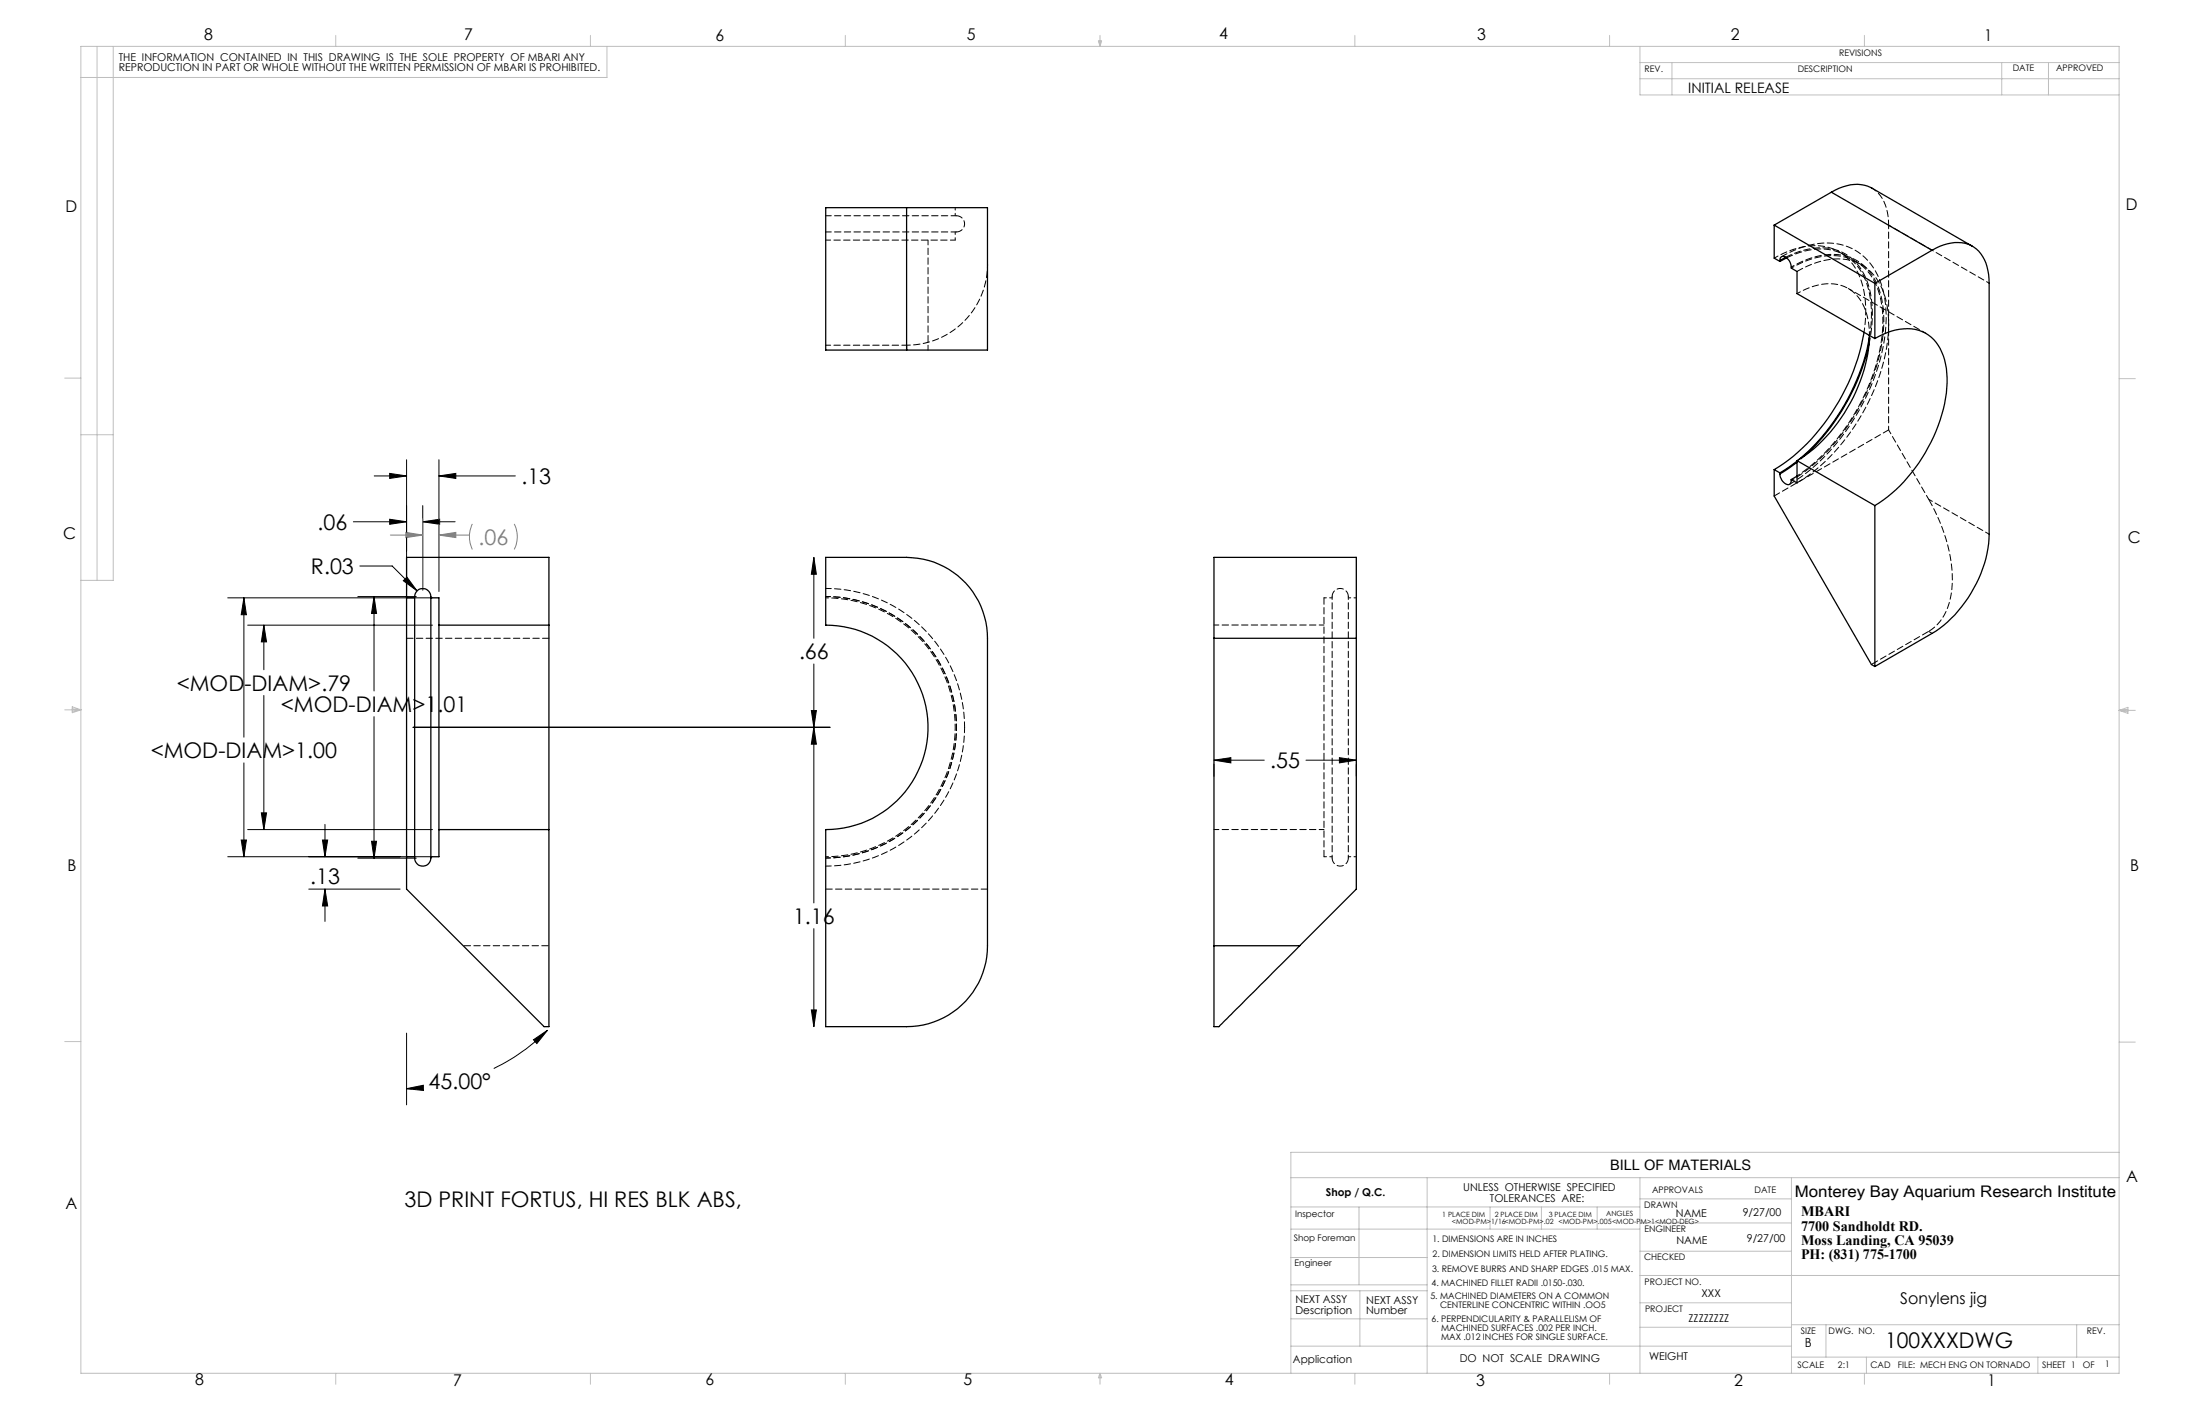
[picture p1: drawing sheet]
<svg xmlns="http://www.w3.org/2000/svg" width="432mm" height="279mm" viewBox="0 0 432 279" stroke-linecap="round" stroke-linejoin="round" font-family="sans-serif">
<g fill="none" stroke="#c0c0c0" stroke-width=".2">
<path d="M15.9 9.1h400v260.4h-400zM19 9.1v104.8M22.2 9.1v104.8h-6.3M65.9 6.9v2.2M115.9 6.9v2.2M119.1 9.1v6.1h-103.2M165.9 6.9v2.2M215.6 8h.6l-.3 1.1zM215.7 8l.2 1.1M215.9 6.9v2.2M216 8l-.1 1.1M265.9 6.9v2.2"/>
<path d="M315.9 6.9v2.2M321.9 9.1v9.5h94M321.9 15.5h94M321.9 12.3h94M328.2 12.3v6.3M365.9 6.9v2.2M392.9 12.3v6.3M402.1 12.3v6.3M12.7 74.2h3.2M415.9 74.3h3.2M15.9 85.3h6.3M12.7 139.3h3.2"/>
<path d="M14.2 139.1l1.7 .2M14.2 138.7l1.7 .6-1.7 .5zM15.9 139.3l-1.7 .3M415.9 139.4h3.2M415.9 139.4l1.8-.6v1.2zM415.9 139.4l1.8 .3M417.7 139.2l-1.8 .2M12.7 204.4h3.2M415.9 204.5h3.2M253.4 231.1h162.5M253.4 236.8h68.5M266.7 236.8v15.3"/>
<path d="M280.1 231.1v38.4M292.5 236.8v4.4M302.5 236.8v4.4M313.5 236.8v4.4M321.9 231.1v38.4M321.9 240h29.7M321.9 235.2h29.7M351.6 231.1v38.4M415.9 226.1h-162.5v43.4M253.4 241.2h68.5M253.4 253.3h26.7M253.4 258.8h26.7"/>
<path d="M253.4 252.1h26.7M253.4 246.7h26.7M266.9 253.3v10.8M321.9 250.3h94M321.9 245.5h29.7M321.9 255.6h29.7M351.6 259.9h64.3M358.4 259.9v6.4M407.6 259.9v6.4M65.9 269.5v2.1M115.9 269.5v2.1M165.9 269.5v2.1"/>
<path d="M215.9 269.5v2.1M215.9 269.5l.3 .8h-.6zM253.4 264.1h98.2M265.9 269.5v2.1M315.9 269.5v2.1M321.9 260.4h29.7M351.6 266.3h64.3M365.9 269.5v2.1M366.3 266.3v3.2M400 266.3v3.2"/>
</g>
<g fill="none" stroke="#000" stroke-width=".2">
<path d="M73.4 93.4h6.4M76.5 92.9l3.3 .5-3.3 .5zM79.8 90.2v25.8M83 99.2v16.6M86.1 93.4l3.4-.5v1zM86.1 90.2v25.8M86.1 93.4h15M44.7 117.3h40.2M47.9 117.3l.5 3.3h-1.1zM47.9 117.3v27.3M69.4 102.4h10.4M70.2 117.1h11.5"/>
<path d="M70.6 111.1h6.4l4.8 4.8M73.4 117.1l.5 3.3h-1zM73.4 117.1v18.5M76.5 101.9l3.3 .5-3.3 .5zM79.9 113.2l1.9 2.7-2.6-2zM83 102.4l3.3-.5v1zM83 102.4h6.3M159.7 109.4l.5 3.3h-1zM159.7 109.4v15.8M48.6 122.7h36.3M51.8 122.7l.5 3.2h-1zM51.8 122.7v8.7"/>
<path d="M51.8 136.5v26.3M159.2 139.4h1l-.5 3.3zM159.7 130.3v46.9M47.9 149.7v18.4M51.3 159.5h1l-.5 3.3zM73.4 140.6v27.8M81.1 142.7h81.8M159.7 142.7l.5 3.3h-1zM238.3 149.2l3.3-.5v1zM238.3 149.9v2.4M238.3 149.2h9.8M256.3 149.2h9.9"/>
<path d="M262.9 148.7l3.3 .5-3.3 .5zM266.2 149.9v2.4M44.7 168.1h40.2M47.3 164.8h1.1l-.5 3.3zM48.6 162.8h36.3M60.6 174.4h17.9M63.3 164.8h1l-.5 3.3zM63.8 174.4l.5 3.4h-1zM63.8 161.7v6.4M63.8 174.4v6.4M70.2 168.4h11.5M72.9 165.1h1l-.5 3.3z"/>
<path d="M159.2 198.2h1l-.5 3.2zM159.7 182.2v19.2M79.8 213.6l3.3-.7v1.1zM79.8 202.7v14.1M82.9 213.5l-3.1 .1M104.7 204l2.8-1.9-2.1 2.7zM107.5 202.1a39.6 39.6 0 0 1-10.6 7.6"/>
</g>
<path d="M76.6 105h6.4M79.7 104.5l3.3 .5-3.3 .5zM83 101.8v14M86.1 105l3.4-.5v1zM86.1 101.8v14.2M86.1 105h6M92.7 102.8a5.8 5.8 0 0 0 0 5M100.9 102.8a5.5 5.5 0 0 1 0 5" fill="none" stroke="#808080" stroke-width=".2"/>
<path d="M159.2 139.4h1l-.5 3.3zM159.7 109.4l.5 3.3h-1zM159.7 142.7l.5 3.3h-1zM159.2 198.2h1l-.5 3.2zM76.5 92.9l3.3 .5-3.3 .5zM86.1 93.4l3.4-.5v1zM47.3 164.8h1.1l-.5 3.3zM47.9 117.3l.5 3.3h-1.1zM79.9 113.2l-.7 .7 2.6 2zM72.9 165.1h1l-.5 3.3zM73.4 117.1l.5 3.3h-1zM83 102.4l3.3-.5v1zM76.5 101.9l3.3 .5-3.3 .5zM51.3 159.5h1l-.5 3.3zM51.8 122.7l.5 3.2h-1zM63.8 174.4l.5 3.4h-1zM63.3 164.8h1l-.5 3.3zM104.7 204l.7 .8 2.1-2.7zM79.8 213.6l3.3 .4v-1.1zM-.1 192.9v1zM-.1 192.9v1zM238.3 149.2l3.3-.5v1zM262.9 148.7l3.3 .5-3.3 .5z" fill="#000"/>
<path d="M79.7 104.5l3.3 .5-3.3 .5zM86.1 105l3.4-.5v1z" fill="#808080"/>
<g fill="none" stroke="#000" stroke-width=".25">
<path d="M359.4 37.7a7.9 7.9 0 0 1 8-.8l19.7 11.4M359.4 37.7l-11.2 6.5M359.4 37.7l19.8 11.4M177.9 40.7h15.9v28h-15.9M177.9 40.7h-15.8v28h15.8M177.9 40.7v28M348.2 44.2l19.8 11.4M348.2 44.2v6.5l1.2 .6M349.4 51.1a.75 .75 0 0 1 .5-.8 .75 .75 0 0 1 .9 .4l.6 .8 .2 1.1 1.1 .7v4.3l15.3 8.8M349.4 51.1v.2M350.5 50.5l-1.1 .6M350.7 50.6l-1.3 .7"/>
<path d="M368 55.6v10.8M379.2 49.1a8.4 8.4 0 0 1 7.7-.9 7.3 7.3 0 0 1 3.5 6.5v50.1a24.9 24.9 0 0 1-11.2 19.5l-11.2 6.5M379.2 49.1l-11.2 6.5M365.8 65.2a40.8 40.8 0 0 1-15.7 25.7l-1.9 1.2M366.8 67.5a42.5 42.5 0 0 1-12.6 22M366.9 65.8a31.1 31.1 0 0 1-7.7 19 24.3 24.3 0 0 1-6.5 5.6M366.9 66.3a41.4 41.4 0 0 1-13.8 23.8M368 66.4a10.5 10.5 0 0 1 9.2-1.3 8.6 8.6 0 0 1 4.8 7.2 27.5 27.5 0 0 1-4.8 17.6 28.2 28.2 0 0 1-9.2 9.3M348.2 92.1v5.2l19.1 33.1 .7 .4M348.2 92.1l1.2 .7M349.4 93a1.93 1.93 0 0 0 1.8 2l.3-.2 .1-.7M349.4 92.8v.2"/>
<path d="M352.7 93.4l-1.1 .7M352.7 90.5l-3.3 2.3M352.7 90.7l-3.3 2.3M352.7 90.4v4.4l-1.1-.7M352.7 90.4l15.3 8.8M368 99.2v31.6M79.8 117.3v50.8M79.8 117.3v-7.9h27.9v13.3M79.8 117.3h1.6M81.4 117.3a1.6 1.6 0 0 1 1.6-1.8 1.6 1.6 0 0 1 1.6 1.8M81.4 117.3v50.8M84.6 117.3v50.8"/>
<path d="M84.6 117.3h1.5v5.4M162.1 109.4h15.8a15.9 15.9 0 0 1 15.9 15.8v60.4a15.8 15.8 0 0 1-15.9 15.8h-15.8v-38.6a20.1 20.1 0 0 0 20-20.1 20.1 20.1 0 0 0-20-20zM86.1 122.7v40.1M86.1 122.7h21.6M107.7 122.7v40.1M238.3 125.2v-15.8h27.9v15.8M238.3 125.2h27.9M238.3 125.2v60.4M266.2 125.2v49.2l-11.1 11.2M79.8 168.1h1.6M81.4 168.1a1.61 1.61 0 0 0 1.6 1.8 1.61 1.61 0 0 0 1.6-1.8M86.1 162.8v5.3h-1.5"/>
<path d="M86.1 162.8h21.6M107.7 162.8v38.6h-.9l-27-27v-6.3M238.3 185.6v15.8h1l15.8-15.8M238.3 185.6h16.8"/>
</g>
<path d="M365.4 52l-1.1-.7M390.4 55.6l-19.7-11.4M351.6 94.3a39.8 39.8 0 0 0 16.2-20.8 27.5 27.5 0 0 0 1.3-15.7 9.6 9.6 0 0 0-8.4-7.8 15.7 15.7 0 0 0-9.1 2.4M352.7 93.4a40.3 40.3 0 0 0 16.8-29.3 15.1 15.1 0 0 0-3.4-11.4 9.7 9.7 0 0 0-9.9-2.1l-2.7 1-1.9 1M162.1 168.1a25.4 25.4 0 0 0 25.4-25.4 25.4 25.4 0 0 0-25.4-25.4M261.5 168.4v-51.4M264.6 168.4v-51.4" fill="none" stroke="#000" stroke-width=".2" stroke-dasharray="1.3 .6" stroke-dashoffset=".7"/>
<path d="M187.5 47.1h-25.4M370.7 44.2a8.3 8.3 0 0 0-3-7.1l-.3-.2M162.1 67.7h15.9M182.1 68.7v-21.6M238.3 122.6h21.6M162.1 168.4a25.7 25.7 0 0 0 25.6-25.7 25.7 25.7 0 0 0-25.6-25.7M259.9 162.8h-21.6" fill="none" stroke="#000" stroke-width=".2" stroke-dasharray="1.3 .6" stroke-dashoffset=".3"/>
<path d="M366.9 66.3a19.6 19.6 0 0 0-1.5-12.9 9.2 9.2 0 0 0-10.5-4.3l-1.8 .5-2.4 1M352.7 94.7a39.4 39.4 0 0 0 16-20.5 27.3 27.3 0 0 0 1.4-15.6 9.5 9.5 0 0 0-8.4-7.8 15.6 15.6 0 0 0-9 2.4M352.7 90.5l.4-.4M107.8 125.2h-28M162.1 174.4h31.7M259.9 168.1v-50.8" fill="none" stroke="#000" stroke-width=".2" stroke-dasharray="1.3 .6"/>
<path d="M187.7 45.5h-25.6M187.7 42.3h-25.6M189.3 142.7a27.2 27.2 0 0 0-27.2-27.2M162.1 169.9a27.2 27.2 0 0 0 27.2-27.2" fill="none" stroke="#000" stroke-width=".2" stroke-dasharray="1.3 .6" stroke-dashoffset=".2"/>
<path d="M378.5 98a30.8 30.8 0 0 1 4.6 17.6 10.3 10.3 0 0 1-4.6 8.3M107.8 185.6h-16.9" fill="none" stroke="#000" stroke-width=".2" stroke-dasharray="1.3 .6" stroke-dashoffset="-.2"/>
<path d="M187.7 45.5a1.59 1.59 0 0 0 1.6-1.6 1.59 1.59 0 0 0-1.6-1.6M366.9 67.5a21.5 21.5 0 0 0-1-13.6 9.4 9.4 0 0 0-10.9-5l-1.9 .5-2.6 1.1M348.2 97.3l22.5-13M351.3 95a41.3 41.3 0 0 0 16.9-21.7 27.9 27.9 0 0 0 1-17.6 11.1 11.1 0 0 0-14.2-7.6l-2.8 1-2.5 1.3M261.5 117a1.59 1.59 0 0 1 1.6-1.5 1.59 1.59 0 0 1 1.5 1.5M264.6 168.4a1.59 1.59 0 0 1-1.5 1.5 1.59 1.59 0 0 1-1.6-1.5" fill="none" stroke="#000" stroke-width=".2" stroke-dasharray="1.3 .6" stroke-dashoffset=".1"/>
<path d="M187.5 42.3v-1.6M187.5 47.1v-1.6M259.9 117.3h1.6M264.6 117.3h1.6M261.5 168.1h-1.6M266.2 168.1h-1.6" fill="none" stroke="#000" stroke-width=".2" stroke-dasharray="1.3 .6" stroke-dashoffset=".8"/>
<path d="M178 68.7v-1M370.7 84.3v-40.1" fill="none" stroke="#000" stroke-width=".2" stroke-dasharray="1.3 .6" stroke-dashoffset=".5"/>
<path d="M193.8 51.9a15.9 15.9 0 0 1-15.8 15.8M362.1 50l-1.2-.6M366.9 65.8a10.9 10.9 0 0 0-3.1-8.5 8.3 8.3 0 0 0-8.6-.9l-2.5 1.2" fill="none" stroke="#000" stroke-width=".2" stroke-dasharray="1.3 .6" stroke-dashoffset=".6"/>
<path d="M365.9 65.2a18.3 18.3 0 0 0-2.1-13.2 9.3 9.3 0 0 0-10-3.5l-2.8 .8-2.8 1.3M378 65.4l-15.2-8.8M370.7 84.3l7.8 13.7M390.4 104.8l-11.9-6.8M379.2 124.3l-.7-.4" fill="none" stroke="#000" stroke-width=".2" stroke-dasharray="1.3 .6" stroke-dashoffset=".4"/>
<path d="M367.3 130.4l11.2-6.5" fill="none" stroke="#000" stroke-width=".2" stroke-dasharray="1.3 .6" stroke-dashoffset="-.1"/>
<path d="M352.7 90.7l1.5-1.2" fill="none" stroke="#000" stroke-width=".2" stroke-dasharray="1.3 .6" stroke-dashoffset=".9"/>
<g font-size="4.2">
<text x="102.3" y="95">.13</text>
<text x="62.3" y="104">.06</text>
<text x="61" y="112.6">R.03</text>
<text x="156.8" y="129.3">.66</text>
<text x="34.7" y="135.5">&lt;MOD-DIAM&gt;.79</text>
<text x="55.1" y="139.7">&lt;MOD-DIAM&gt;1.01</text>
<text x="29.6" y="148.7">&lt;MOD-DIAM&gt;1.00</text>
<text x="249.3" y="150.7">.55</text>
<text x="60.9" y="173.4">.13</text>
<text x="155.7" y="181.3">1.16</text>
<text x="84.1" y="213.8">45.00°</text>
<text x="79.4" y="236.7">3D PRINT FORTUS, HI RES BLK ABS,</text>
<text x="370" y="264.5">100XXXDWG</text>
</g>
<text font-size="4.2" fill="#808080" x="93.9" y="106.9">.06</text>
<g font-size="3.2">
<text x="40" y="7.9">8</text>
<text x="91.1" y="7.9">7</text>
<text x="140.4" y="8.1">6</text>
<text x="189.8" y="7.9">5</text>
<text x="239.3" y="7.6">4</text>
<text x="289.9" y="7.9">3</text>
<text x="339.7" y="7.9">2</text>
<text x="389.5" y="8.1">1</text>
<text x="12.8" y="41.6">D</text>
<text x="417.3" y="41.1">D</text>
<text x="12.4" y="105.7">C</text>
<text x="417.6" y="106.5">C</text>
<text x="13.3" y="170.9">B</text>
<text x="418.1" y="170.8">B</text>
<text x="417.3" y="231.9">A</text>
<text x="12.9" y="237.2">A</text>
<text x="373" y="255.9">Sonylens jig</text>
<text x="38.3" y="271.8">8</text>
<text x="88.9" y="272">7</text>
<text x="138.5" y="271.8">6</text>
<text x="189.1" y="271.8">5</text>
<text x="240.4" y="271.8">4</text>
<text x="289.7" y="272">3</text>
<text x="340.3" y="272">2</text>
<text x="390.1" y="272">1</text>
</g>
<text font-size="3.1" x="352.3" y="234.8">Monterey Bay Aquarium Research Institute</text>
<g font-size="2.8">
<text x="331.4" y="18.2">INITIAL RELEASE</text>
<text x="316" y="229.5">BILL OF MATERIALS</text>
<text x="353.5" y="238.7">MBARI</text>
<text x="353.5" y="241.5">7700 Sandholdt RD.</text>
<text x="353.5" y="244.3">Moss Landing, CA 95039</text>
<text x="353.5" y="247.1">PH: (831) 775-1700</text>
</g>
<text font-size="2.5" x="354.2" y="264.4">B</text>
<g font-size="2.1">
<text x="23.3" y="11.9">THE INFORMATION CONTAINED IN THIS DRAWING IS THE SOLE PROPERTY OF MBARI ANY</text>
<text x="23.3" y="14">REPRODUCTION IN PART OR WHOLE WITHOUT THE WRITTEN PERMISSION OF MBARI IS PROHIBITED.</text>
<text x="287.2" y="233.7">UNLESS OTHERWISE SPECIFIED</text>
<text x="260.2" y="234.7">Shop / Q.C.</text>
<text x="292.4" y="235.9">TOLERANCES ARE:</text>
<text x="328.9" y="238.8">NAME</text>
<text x="342.1" y="238.7">9/27/00</text>
<text x="329" y="244.1">NAME</text>
<text x="342.9" y="243.7">9/27/00</text>
<text x="254.3" y="255.7">NEXT ASSY</text>
<text x="254.3" y="257.8">Description</text>
<text x="268.1" y="255.8">NEXT ASSY</text>
<text x="268.1" y="257.9">Number</text>
<text x="334" y="254.5">XXX</text>
<text x="331.4" y="259.3">ZZZZZZZZ</text>
<text x="253.8" y="267.4">Application</text>
<text x="286.5" y="267.2">DO NOT SCALE DRAWING</text>
<text x="323.7" y="266.8">WEIGHT</text>
</g>
<g font-size="1.8">
<text x="361" y="10.9">REVISIONS</text>
<text x="322.8" y="14.1">REV.</text>
<text x="352.8" y="14.1">DESCRIPTION</text>
<text x="395" y="13.9">DATE</text>
<text x="403.6" y="13.9">APPROVED</text>
<text x="254.2" y="238.8">Inspector</text>
<text x="322.7" y="237">DRAWN</text>
<text x="324.2" y="234.1">APPROVALS</text>
<text x="344.4" y="234">DATE</text>
<text x="253.9" y="243.5">Shop Foreman</text>
<text x="281.1" y="243.7">1. DIMENSIONS ARE IN INCHES</text>
<text x="322.7" y="241.7">ENGINEER</text>
<text x="254.1" y="248.5">Engineer</text>
<text x="281.1" y="249.7">3. REMOVE BURRS AND SHARP EDGES .015 MAX.</text>
<text x="281.2" y="246.7">2. DIMENSION LIMITS HELD AFTER PLATING.</text>
<text x="322.7" y="247.2">CHECKED</text>
<text x="280.8" y="254.8">5. MACHINED DIAMETERS ON A COMMON</text>
<text x="281" y="252.4">4. MACHINED FILLET RADII .0150-.030.</text>
<text x="282.7" y="256.6">CENTERLINE CONCENTRIC WITHIN .OO5</text>
<text x="322.8" y="252.2">PROJECT NO.</text>
<text x="322.9" y="257.5">PROJECT</text>
<text x="281" y="259.4">6. PERPENDICULARITY &amp; PARALLELISM OF</text>
<text x="282.9" y="262.9">MAX .012 INCHES FOR SINGLE SURFACE.</text>
<text x="282.9" y="261.2">MACHINED SURFACES .002 PER INCH.</text>
<text x="353.4" y="261.8">SIZE</text>
<text x="358.9" y="261.7">DWG. NO.</text>
<text x="409.6" y="261.8">REV.</text>
<text x="352.8" y="268.4">SCALE</text>
<text x="360.7" y="268.3">2:1</text>
<text x="367.1" y="268.5">CAD</text>
<text x="372.5" y="268.5">FILE: MECH ENG ON TORNADO</text>
<text x="400.8" y="268.3">SHEET 1</text>
<text x="408.8" y="268.4">OF</text>
<text x="413.2" y="268.3">1</text>
</g>
<g font-size="1.4">
<text x="283.1" y="238.8">1 PLACE DIM</text>
<text x="293.4" y="238.8">2 PLACE DIM</text>
<text x="304" y="238.8">3 PLACE DIM</text>
<text x="315.2" y="238.7">ANGLES</text>
<text x="285" y="240.2">&lt;MOD-PM&gt;1/16&lt;MOD-PM&gt;.02 &lt;MOD-PM&gt;.005&lt;MOD-PM&gt;1&lt;MOD-DEG&gt;</text>
</g>
</svg>
